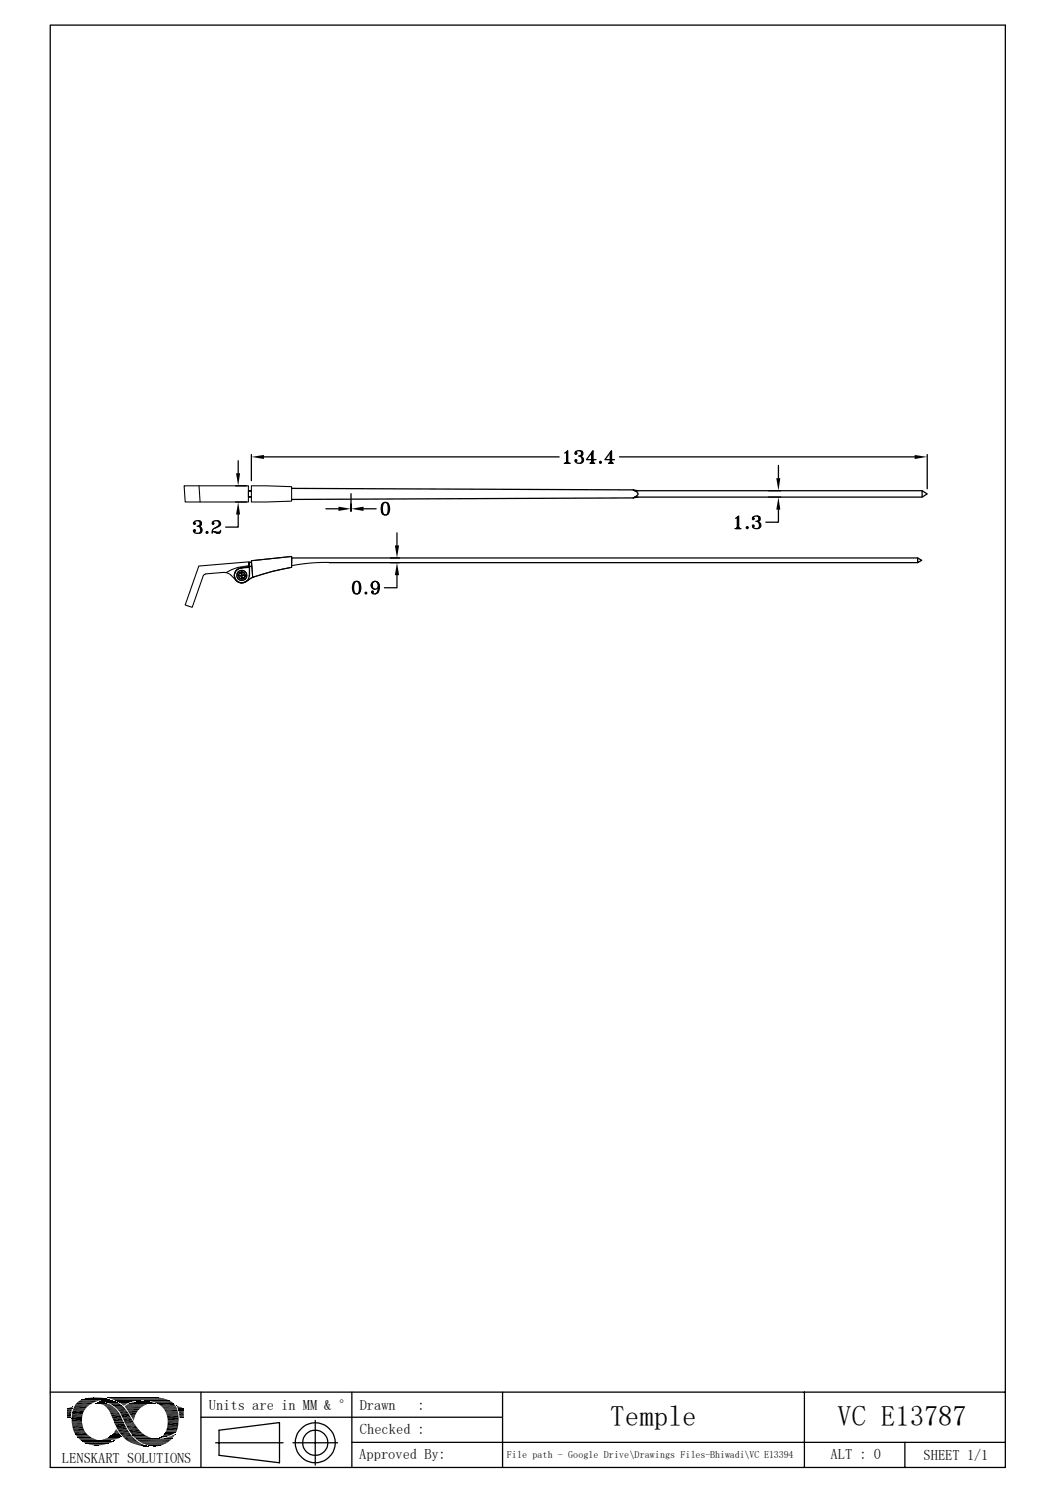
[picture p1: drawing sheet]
<svg xmlns="http://www.w3.org/2000/svg" width="210mm" height="297mm" viewBox="0 0 210 297" stroke-linecap="round" stroke-linejoin="round" font-family="sans-serif">
<g fill="none" stroke="#000" stroke-width=".25">
<path d="M10 5h189.9v286.9h-189.9zM46.9 96.6h2.1M46.9 99.9h2.1M47.4 91.7v2.4M50 90.4v5.2M52.5 90.9h58.7M58 97.2l67.9 .3M69.8 98.2v3.5v-1.4M76.5 99.9a1.31 1.31 0 0 0-.5 1.6l.2 .6 .3 .3M76.8 99.9l.2 .2a2.91 2.91 0 0 1 0 2.2l-.2 .1M112.2 92.2h1.2M112.3 90.1l.6-.4v2.5"/>
<path d="M112.7 92l-.3 .2M112.7 91.9l-.1 .3M112.7 89.9v2.3M112.8 89.9v2.1M112.9 91.9l.1 .3M112.9 92l.3 .2M114.5 90.1l.1 .2zM114.5 91.6l.1 .1zM114.5 90l.2 .1-.1 .3-.3-.1 .2-.4a1.05 1.05 0 0 1 1.4 .1l-.1 .6-.4 .1M115.1 90.7a.75 .75 0 0 1 .9 .5 .75 .75 0 0 1-.6 1h-.5a.64 .64 0 0 1-.6-.6l.2-.2 .2 .2-.2 .2M115.3 89.7l.4 .3v.4l-.4 .3a.83 .83 0 0 1 .1 1.5M115.7 89.8l.1 .2-.1 .6"/>
<path d="M115.8 91.1l.1 .2-.1 .6M117.3 92.2h1M117.7 92l-.3 .2M117.7 91.9l-.1 .3M117.7 90v2.2M117.8 89.9v2.1M117.9 91.9l.1 .3M117.9 92l.3 .2M118.5 91.4h-1.9l1.3-1.7v2.5M119.3 91.8l.3 .1-.1 .3-.2-.2zM119.3 91.9l.2 .1zM121 92.2h1"/>
<path d="M121.4 90v2.2M121.4 92l-.2 .2M121.4 91.9l-.2 .3M121.5 89.9v2.1M121.6 91.9l.2 .3M121.6 92l.2 .2M122.2 91.4h-1.9l1.3-1.7v2.5M123.2 90.9h58.7M125.9 99.1l-67.9 .3M126.2 98.9h57.2M126.2 97.6h57.2M126.9 97.6l-1-.1a.94 .94 0 0 1 .9 .9l-.9 .7 1-.2"/>
<path d="M154.8 92.6v2.5M183.4 97.6l1 .7-1 .6zM184.4 90.4v6.8M38.6 104.1l.1 .1zM38.6 105.5l.1 .1zM38.6 104l.3 .2-.2 .1-.2-.1a.64 .64 0 0 1 .6-.6l.8 .1 .1 .3-.1 .6-.3 .1M39.2 104.7a.73 .73 0 0 1 1 .5 .73 .73 0 0 1-.6 .9l-.9-.1-.2-.4 .2-.2 .2 .2-.3 .1M39.5 103.6a.6 .6 0 0 1 .3 .5 .6 .6 0 0 1-.3 .6 .8 .8 0 0 1 .1 1.4M39.8 103.7l.1 .3-.1 .6M39.9 105l.1 .3-.1 .6M41 105.9l.2-.2 .2 .3-.3 .1zM41.1 105.9l.1 .1z"/>
<path d="M42.3 104.1l.1 .1zM42.3 104l.2 .2-.1 .1-.2-.1a.84 .84 0 0 1 .9-.6 .84 .84 0 0 1 .8 .7l-.5 .5a1.23 1.23 0 0 0-1.2 1.3M43.3 103.6a.68 .68 0 0 1 0 1.2l-.5 .2M43.6 103.8l.1 .3-.1 .5M43.9 105.7l-.3 .2-1.3-.2-.1 .2M43.9 105.5v.2l-.3 .4h-.5l-.6-.4 .6 .3 .6-.1M47.3 114.5h.7M47.4 102.4v2.5h-2.5M48 113a1.49 1.49 0 0 0-1.4 1.6 1.49 1.49 0 0 0 1.5 1.4 1.49 1.49 0 0 0 1.5-1.5M48 114.5h.2M48.1 113.7v.6M48.1 114.4v.2"/>
<path d="M48.1 114.6v.7M48.3 114.5h.6M49.6 112v2.5M49.6 112.9l-1.6 .1M64.8 101.2h2.5M65.4 111.9h117.1M70.4 115.9a2.36 2.36 0 0 0 0 2M70.4 115.8a.8 .8 0 0 1 1.2 .3 2.08 2.08 0 0 1-.2 1.9 .8 .8 0 0 1-1.2-.3 2.08 2.08 0 0 1 .2-1.9zM70.8 115.7a1.31 1.31 0 0 0-.5 1.5l.1 .6 .4 .4M71 115.7l.3 .1a2.91 2.91 0 0 1 0 2.2l-.3 .2M71.4 115.9a2.36 2.36 0 0 1 0 2M72.3 101.2h2.5"/>
<path d="M72.6 117.9l.2-.1 .1 .2-.2 .2zM72.7 117.9l.1 .1zM74 117.7l.1 .1zM74 116l-.1 .2 .1 .6M74.5 115.7a.87 .87 0 0 0-.5 .7 .87 .87 0 0 0 .5 .8M74.7 115.7a1.62 1.62 0 0 1-.1 2.5M75.1 115.9a1.76 1.76 0 0 1 0 1.9M75.2 116.7a.76 .76 0 0 1-.9 .4 .76 .76 0 0 1-.5-.9 .76 .76 0 0 1 .9-.5l.4 .1a1.71 1.71 0 0 1-.1 2.2l-.7 .2-.4-.4 .2-.2 .2 .2-.3 .1M76.2 100.1a.8 .8 0 0 1 1.1 .3 2.08 2.08 0 0 1-.2 1.9 .85 .85 0 0 1-1.2-.3 2.28 2.28 0 0 1 .3-1.9zM76.2 100.2a2.01 2.01 0 0 0 0 2M77.1 100.2a2.36 2.36 0 0 1 0 2M77.6 111h1.9"/>
<path d="M77.6 111.9h1.9M79 114.4v2.5h-2.5M79 106v2.5M146.2 105.2h1.2M146.3 103.1l.6-.4v2.5M146.6 105l-.2 .2M146.6 104.9l-.1 .3M146.6 102.9v2.3M146.8 102.9v2.1M146.9 104.9l.1 .3M146.9 105l.3 .2M148.4 104.9l.3-.1 .1 .2-.3 .2z"/>
<path d="M148.5 104.9l.2 .1zM149.7 103.1l.2 .2zM149.7 104.6l.2 .1zM149.7 103l.3 .1-.1 .3-.3-.1 .1-.4a1.07 1.07 0 0 1 1.5 .1l-.2 .6-.3 .1M150.3 103.7a.75 .75 0 0 1 1 .5 .75 .75 0 0 1-.6 1l-.8-.2-.3-.3 .3-.3 .1 .3-.3 .1M150.6 102.7l.3 .3-.1 .6-.2 .1a.83 .83 0 0 1 .1 1.5M150.9 102.8l.1 .2-.1 .6M151 104.1l.2 .2-.2 .6M154.8 101.4v2.5h-2.5M182.5 111l.8 .5-.8 .4zM182.5 111h-124.5v.9M10 276.9h189.9"/>
<path d="M14.7 279.7h2.9M40 276.9v15M70 276.9v15M99.9 276.9v15M160 276.9v15M14.3 281.5h2.1M14.3 283.3h2.1M14.7 284.9h2.4M15 285.5h2.6M24.6 286.1h2.2M24.9 280.1h3.2M25.1 283.8h2.1"/>
<path d="M25.3 284h2.1M26.1 285.4h2.7M27.2 286.5h6.8M33.1 281.3h2.4M33.4 282.7h2.1M40 281.9h59.9M42.9 287h13.4M43.6 284.5l12-1.5v8l-12-1.5zM58.3 287h8.8M62.7 282.6v8.9M70 286.9h129.9M180 286.9v5"/>
<circle cx="62.7" cy="287" r="2.51"/>
<circle cx="62.7" cy="287" r="4"/>
</g>
<g fill="none" stroke="#000" stroke-width=".21">
<path d="M36.6 96.6h12.8v3.3h-12.6zM39.6 96.6l.2 3.3M49.4 97.7h.6h-.6v1.1h.6h-.6M50 96.6l8 .2v2.9l-8 .2zM40.4 114.5l-2.2 6.3-1.4-.4 2.7-7.8 10.1-.8v2.8M40.9 114.2l-.4 .3M40.9 114.2l4.1-.3 .8 .4 1.3 1.3M47.2 114.1l.6 .5-.2 .3 .3 .2M47.4 113.8l.6 .4 .3-.4M47.9 115.1l.3-.3 .7 .4M48.3 113.8l.3 .2M48.6 114l-.2 .4 .7 .5"/>
<path d="M49.6 112.5l-2.4 .4-2.2 1M50 111.8l-.6 .1 .1 .8M50.1 112.6l-2.2 .4a1.48 1.48 0 0 0-1.1 2.1 1.48 1.48 0 0 0 2.3 .4M50.4 114.8l-1.2 .7M58 112.8v-2.1l-8 .8 .2 3.3M58 112.9a47.2 47.2 0 0 0-7.6 1.9M65.4 111.9l-3.7 .1-3.7 .5M14.9 279.5h3M15.5 278.8h3.9M32.2 279.9h2.9M14.3 281.7h2.1M14.5 280.4h2.5"/>
<path d="M15.2 285.7h2.7M24 285.4h2.1M24.4 285.9h2.1M24.9 286.4h2.1M25.1 286.6h2.2M25.4 284.2h2.2M33 281.1h2.4M33.4 282.9h2.1"/>
<circle cx="48.1" cy="114.5" r=".98"/>
<circle cx="48.1" cy="114.5" r=".68"/>
<circle cx="48.1" cy="114.5" r="1.02"/>
</g>
<g fill="#000">
<path d="M46.9 94.1h.9l-.4 2.5zM50 90.9l2.5-.4v.8zM154.4 95.1h.8l-.4 2.5zM181.9 90.5l2.5 .4-2.5 .4zM47.4 99.9l.4 2.5h-.9zM67.3 100.8l2.5 .4-2.5 .4zM69.8 101.2l2.5-.4v.8zM78.5 108.5h.9l-.4 2.5zM79 111.9l.4 2.5h-.9zM154.8 98.9l.4 2.5h-.8zM14.3 279.9h.1zM13.8 280l.5-.1 .1 .1z"/>
<path d="M14.3 279.9h.1v.1zM18.3 278h1.6zM18.7 278h1.2zM19.1 279.1h1.9zM19.2 279.1h1.8zM19.2 279.1h1.7zM19.4 279.1h1.5zM19.5 279.1h1zM19.4 279.1h1.2zM19.5 279.1h1.1zM19.6 279.1h.9zM19.6 279.2l1.9 .1z"/>
<path d="M19.7 278.8h.2zM19.6 279.1h.8zM19.8 279.1h.6zM20 279.3l1.7 .1zM19.8 279.1h.4zM20.1 279l.1 .1zM20.1 279h.1zM20.2 279.4h1.6zM20.4 279.4l1.7 .2h-1.4zM20.4 279.4h1.4l.3 .2zM20.5 278.7h1.8zM20.5 278.7h1.7z"/>
<path d="M20.6 278.6l1.6 .1zM20.7 279.6l1.7 .1h-1.5zM20.7 279.6h1.4l.3 .1zM20.6 278.6h1.4zM20.9 278.6h1.1zM20.9 279.7l1.6 .1zM21 279.8l1.7 .2h-1.4zM21 279.8h1.5l.2 .2zM21.2 278.6h.3zM20.9 278.6h.8zM21.2 278.6h.5zM21.5 278.4h.3z"/>
<path d="M21.8 279.2h1.9zM22.4 279.6h1.9zM22.5 279.6h1.8zM22.5 279.6l1.8 .1zM22.6 279.7l2 .2h-1.7zM22.6 279.7h1.7l.3 .2zM22.9 279.9l1.9 .2h-1.7zM22.9 279.9h1.7l.2 .2zM23.7 279l1.9 .1zM23.8 279.1h1.8zM23.8 279.1h1.6zM24 279.1h1.4z"/>
<path d="M24 279.1l1.3 .1zM24 279.2l1 .2h-.7zM24 279.2h1.3l-.3 .2zM24.3 279.4l.6 .1zM24.3 279.4h.7zM24.4 279.5l.3 .1zM24.4 279.5h.5zM24.6 279.6v.1zM24.6 279.6h.1zM27.5 278.8h2zM27.5 278.8h1.9zM28.2 278.8h1.2z"/>
<path d="M28.2 278.8h.7zM30.4 279.2h.4zM30.4 279.2h.5zM30.7 279.2h.2zM30.9 278h.2zM35.1 279.7h.2zM35.1 279.7l.5 .1zM35.2 279.8l.8 .2h-.7zM35.2 279.8l.8 .2zM35.3 280l1 .1h-1zM35.3 280h.7l.3 .1zM13.3 280.2h1.1z"/>
<path d="M13.3 280.2l1 .1zM13.3 280.3l1 .1h-1zM13.3 280.3h1v.1zM13.3 280.4l.9 .4h-.9zM13.3 280.4h1l-.1 .4zM13.3 280.8h.9zM13.3 280.8l.8 .5h-.8zM13.3 280.8h.9l-.1 .5zM13.3 281.3l.8 .4h-.8zM13.3 281.3h.8v.4zM13.3 281.7h.8zM13.3 281.7l.8 .2h-.8z"/>
<path d="M13.3 281.7h.8v.2zM13.3 281.9h.8zM13.3 281.9l.8 .1zM13.4 280.2h1zM13.7 280.1l.7 .1zM13.7 280.1h.7zM13.8 280h.6zM14.3 282.3l2 .4h-2zM14.3 282.3h2v.4zM18.3 287.4l1.9 .1zM18.3 287.4h1.9zM18.4 287.5h1.1z"/>
<path d="M18.4 287.5h1.8zM18.9 287.5h.6zM19.1 287.5h.4zM20.4 286.4l1.9 .1zM20.4 286.4h2zM20.6 286.5h1.5zM20.6 286.5h1.7zM20.7 286.5h1.1zM20.7 286.5h1.4zM21 286.5h.6zM21 286.5h.8zM21.3 280l1.7 .2h-1.6z"/>
<path d="M21.3 280h1.4l.3 .2zM21.3 286.5h.3zM21.4 286.5h.2zM21.4 280.2l1.8 .3h-1.6zM21.4 280.2h1.6l.2 .3zM21.6 280.5h1.6zM21.6 280.5l1.8 .2h-1.7zM21.6 280.5h1.6l.2 .2zM21.7 280.7l1.8 .1h-1.7zM21.7 280.7h1.7l.1 .1zM21.8 280.8l1.8 .2h-1.7zM21.8 280.8h1.7l.1 .2z"/>
<path d="M21.9 281l1.8 .1zM21.9 281.1l1.9 .2h-1.8zM21.9 281.1h1.8l.1 .2zM21.5 286.7h1.1zM21.9 286.7h.7zM22 281.3l1.8 .1zM22 286.7h.6zM22.1 281.4l1.9 .3h-1.8zM22.1 281.4h1.7l.2 .3zM22.1 285.6l1.9 .1zM22.1 285.6h1.9zM22.2 281.7l2 .5h-1.8z"/>
<path d="M22.2 281.7h1.8l.2 .5zM22.2 285.5l1.8 .1zM22.2 285.5h1.7zM22.2 286.7h.5zM22.3 286.7h.4zM22.4 286.7h.3zM22.4 282.2l2.1 .5h-1.9zM22.4 282.2h1.8l.3 .5zM22.4 285.3h1.4zM22.4 285.3l1.5 .2h-1.7zM22.4 285.3h1.4l.1 .2zM22.6 286.6h.2z"/>
<path d="M22.6 282.7l1.9 .1zM22.7 282.8l1.9 .1zM22.7 282.9l1.9 .1zM22.7 285l1.1 .3h-1.4zM22.7 285h.9l.2 .3zM22.7 283h1.9zM22.7 284.9l.9 .1zM22.8 283l1.9 .2h-1.9zM22.8 283h1.8l.1 .2zM22.8 283.2l2.3 .9h-1.9zM22.8 283.2h1.9l.4 .9zM22.9 284.7l.6 .2h-.8z"/>
<path d="M22.9 284.7h.5l.1 .2zM22.6 286.6h.3zM22.9 284.6l.5 .1h-.5zM22.9 284.6l.5 .1zM23 284.4h.2zM23 284.4l.3 .2h-.4zM23 284.4l.3 .2zM23.1 284.4h.1zM23.1 280.1l1.8 .2h-1.5zM23.1 280.1h1.7l.1 .2zM23.4 280.3l1.8 .4h-1.6zM23.4 280.3h1.5l.3 .4z"/>
<path d="M23.6 280.7l1.7 .1zM23.7 280.8l1.9 .4h-1.6zM23.7 280.8h1.6l.3 .4zM24 281.2l1.6 .1zM24 281.3l2 .7h-1.7zM24 281.3h1.6l.4 .7zM24.3 282l1.8 .2h-1.7zM24.3 282h1.7l.1 .2zM24.4 282.2l2 .5h-1.7zM24.4 282.2h1.7l.3 .5zM24.7 282.7l1.9 .3h-1.8zM24.7 282.7h1.7l.2 .3z"/>
<path d="M24.8 283l1.9 .2h-1.8zM24.8 283h1.8l.1 .2zM24.9 283.2h1.8zM24.9 283.2l1.9 .1zM24.9 283.3h1.9zM25 283.3l1.9 .1zM25 283.4l2 .1h-1.9zM25 283.4h1.9l.1 .1zM25.1 283.5l1.9 .1zM25.4 280.6l2 .1zM25.4 280.7l1.7 .4h-1.4zM25.4 280.7h2l-.3 .4z"/>
<path d="M25.5 284.4l2.5 .5h-2.1zM25.5 284.4h2.1l.4 .5zM25.7 281.1l1.2 .4h-.9zM25.7 281.1h1.4l-.2 .4zM25.8 286.9l2 .1h-1.7zM25.8 286.9h1.7l.3 .1zM26 281.5l.9 .1zM26 281.6l.8 .3h-.6zM26 281.6h.9l-.1 .3zM26.1 287l2 .2h-1.5zM26.1 287h1.7l.3 .2zM26.2 281.9l.5 .2h-.4z"/>
<path d="M26.2 281.9h.6l-.1 .2zM26.3 282.1l.4 .1h-.3zM26.3 282.1h.4v.1zM26.4 282.2l.2 .3zM26.4 282.2h.3l-.1 .3zM26.5 282.5l.1 .1zM26.6 287.2l1.7 .1zM26.8 287.3l1.9 .2h-1.2zM26.8 287.3h1.5l.4 .2zM27.5 287.5h1.3zM27.6 287.5l1.4 .1zM28 287.6h1.1z"/>
<path d="M28.1 287.6l1.1 .1zM28.2 287.7h1.1zM28.5 287.7h.9zM28.6 287.7h.9zM29 287.7h.5zM29.2 287.7h.3zM29.3 287.7h.2zM29.6 287.5l2 .2zM30.2 287.7h1.3zM30.2 287.7h1.4zM30.4 287.7h.9zM30.4 287.7h1.1z"/>
<path d="M30.5 287.7h.5zM30.5 287.7h.8zM30.7 287.7h.3zM31.8 286h.2zM31.8 286h.1zM31.8 286h.4zM31.9 286h.4zM32.1 285.8h.8zM32.1 285.8h.9zM31.9 286l.2-.2 .2 .2zM32.1 285.8h.8l-.6 .2zM32.1 285.8h1z"/>
<path d="M32.2 285.8h.9zM32.3 286.2h1.9zM32.2 285.8l.2-.2 .7 .2zM32.4 285.6h1.3l-.6 .2zM32.5 285.5l1.2 .1zM32.5 285.5h1.3zM32.6 286.1h1.6zM32.7 285.2l1.1 .3h-1.3zM32.7 285.2h1.8l-.7 .3zM32.7 286.1h1.5zM32.7 285.2h1.8zM32.8 285l2 .1z"/>
<path d="M32.8 285.1l1.7 .1h-1.8zM32.8 285.1h2l-.3 .1zM32.8 286.1h1.5zM33.1 286h1.3zM33.2 281.6l2.3 .5h-2.2zM33.2 281.6h2.3v.5zM33.2 284l2 .5h-2.1zM33.2 284h2.1l-.1 .5zM33.2 286h1.2zM33.4 283l2 .5h-2.1zM33.4 283h2.1l-.1 .5zM33.4 285.9h1z"/>
<path d="M33.6 285.8h.9zM33.7 285.8h.8zM33.9 285.7h.6zM34.1 285.7h.5zM34.1 285.7l.3-.2 .2 .2zM34.4 285.5h.3l-.1 .2zM34.4 285.5l.3-.1v.1zM34.7 285.4v.1zM35.3 280.1l1.1 .1zM35.3 280.2h1.2zM35.3 280.2l1.2 .1zM35.4 280.3l1.1 .1h-1.1z"/>
<path d="M35.4 280.3h1.1v.1zM35.4 280.4h1.1zM35.5 280.4l1 .2h-1zM35.5 280.4h1v.2zM35.5 280.6h1zM35.5 280.6l1 .1zM35.6 280.7l.9 .1zM35.6 280.8l.9 .3h-.9zM35.6 280.8h.9v.3zM35.6 281.1h.9zM35.6 281.1l.9 .5h-.8zM35.6 281.1h.9v.5z"/>
<path d="M35.7 281.6l.8 .2h-.8zM35.7 281.6h.8v.2zM35.7 281.8l.8 .2h-.8zM35.7 281.8h.8v.2zM35.7 282h.8zM35.7 282l.8 .1zM35.8 282.1h.7zM35.9 282.1h.6zM36 282.1h.5zM36.4 282.1h.1z"/>
</g>
<g fill="none" stroke="#000" stroke-width=".2">
<path d="M14.7 279.9h2.6M15 279.4h3M15.3 279h3.5M15.7 278.7h3.9M15.9 278.6h4M16 278.6h4.2M16 278.5h4.4M16.2 278.5h4.3M16.4 278.4h5.4M16.5 278.3h5.1M16.7 278.3h4.7M16.9 278.2h4.3"/>
<path d="M17.1 278.2h3.9M17.5 278.1h3M17.6 278.1h2.9M19 279.2h2.1M19.1 279.2h2.2M19.7 278.8h3.2M19.8 278.8h2.9M19.9 278.7h2.7M20.2 278.7h2.2M20.3 278.9h2.7M20.6 279h2.7M21.3 279h2"/>
<path d="M21.3 279.1h2.4M21.3 278h10.3M21.4 278.1h10.5M21.5 278.1h11M21.8 278h7.4M21.8 278.2h10.8M21.8 278.4h-5.6M22 278.3h10.9M22.2 278.3h10.8M22.3 278.4h10.9M22.5 278.4h10.8M22.6 278.5h11"/>
<path d="M22.8 278.6h5.1M22.9 278.6h4.4M23 278.7h4.2M23.2 278.8h3.3M23.5 278.9h2.7M23.5 278.9h2.5M23.7 279h2.1M24.8 279.8h3.7M24.8 279.8h3.5M24.8 279.9h3.4M24.9 279.7h3.8M25 279.6h3.7"/>
<path d="M25.1 279.5h4M25.4 279.4h3.8M25.4 279.3h4.2M25.7 279.2h4.2M26 279.1h4.8M26.2 279h4.4M26.2 279h4.2M26.6 278.9h3.5M26.8 278.9h3.1M27.1 278.8h2.6M28.7 278.6h5M29.3 278.6h4.4"/>
<path d="M29.4 278.7h4.5M30.1 278.8h4M30.4 278.9h3.8M30.7 279h3.7M30.8 279.2h-5M31 279.1h3.5M31.2 279.2h3.3M31.9 279.7h3M32.1 279.8h2.9M14.3 282.3h2M14.3 282.8h2M14.3 283h2"/>
<path d="M14.3 283.1h2M14.3 283.5h2.1M14.4 281h2.2M14.5 280.5h2.3M14.5 284.2h2.1M14.6 284.7h2.3M15 285.3h2.3M15.3 285.8h2.7M15.4 285.9h2.6M15.4 285.9h2.8M15.5 286h2.8M15.6 286.1h3"/>
<path d="M15.7 286.3h3.3M15.9 286.4h3.1M15.9 286.4h3.6M16 286.6h3.9M16.2 286.6h3.7M16.2 286.6h4.2M16.3 286.7h5.2M16.3 286.8h6.3M16.6 286.9h5.8M16.6 286.9h5.7M16.7 287h5.5M16.9 287h5"/>
<path d="M17 287.1h4.8M17.1 287.1h4.6M17.1 287.2h4.5M17.4 287.3h4M17.7 287.3h3.2M17.9 287.4h2.8M20.5 286.3h2.6M20.7 286.2h2.8M21.1 286.2h2.5M21.2 286.1h2.6M21.5 285.9h2.5M21.5 286h2.3"/>
<path d="M21.8 285.8h2.3M21.9 285.7h2.2M22 285.7h2M22 285.6h2M22.9 286.4h-2.7M24.1 285.8h-2.3M25.1 280.2h2.7M25.4 280.6h2M25.4 286.8h2.1M26.1 285.2h2.4M26.3 285.5h2.5M26.3 285.5h2.6"/>
<path d="M26.4 285.6h2.7M26.5 285.7h2.8M26.5 285.8h3.1M26.7 285.9h3.1M26.8 286h3.3M26.8 286.1h3.7M27 286.2h4.1M27.1 286.2l7.1 .1M27.1 286.3h7M27.6 286.7h6.1M27.8 286.9h5.7M27.9 286.9h5.5"/>
<path d="M28 287h5.3M28.2 287.1h5M28.5 287.2h4.4M28.8 287.3h3.9M29 287.5h3.4M29.5 287.5h2.6M29.6 287.6h2.4M31.7 286.2h2.5M32.4 280.1h2.7M32.5 280.2h2.7M32.6 280.3h2.6M32.6 280.4h2.6"/>
<path d="M32.7 280.5h2.6M32.8 285h2.1M32.9 285h2.1M32.9 280.9h2.5M32.9 284.9h2.2M32.9 284.9h2.1M32.9 284.8h2.2M33 284.7h2.1M33 284.6h2.2M33.1 284.5h2.1M33.1 284.6h2.1M33.1 281.5h2.4"/>
<path d="M33.2 283.9h2.2M33.4 282.5h2.1"/>
</g>
<path d="M15.1 279.2h3.5M21.9 279.4h2.3M31.4 279.4h3.4M14.4 284h2.2M14.6 280.1h2.7M23.2 284.2h2.1M25.9 285h2.5M33.3 283.7h2.1" fill="none" stroke="#000" stroke-width=".34"/>
<path d="M14.4 283.7h2.1M14.8 285.2h2.5M23.4 284.5h2.1M23.6 284.8h2.1M23.8 285.1h2.1M24.2 285.6h2.1M25.2 280.4h2.6M32.7 280.6h2.6" fill="none" stroke="#000" stroke-width=".3"/>
<path d="M14.3 282.1h2M14.4 280.8h2.4M33.3 282.3h2.2" fill="none" stroke="#000" stroke-width=".42"/>
<path d="M14.3 281.2h2.3M14.5 284.5h2.3" fill="none" stroke="#000" stroke-width=".38"/>
<g font-size="5.7">
<text x="121.4" y="283.6">Temple</text>
<text x="166.5" y="283.7">VC E13787</text>
</g>
<g font-size="2.9">
<text x="41.5" y="280.6">Units are in MM &amp; °</text>
<text x="71.5" y="280.6">Drawn</text>
<text x="83" y="280.6">:</text>
<text x="71.6" y="285.2">Checked :</text>
<text x="12.3" y="291.1">LENSKART SOLUTIONS</text>
<text x="71.5" y="290.1">Approved By:</text>
<text x="165.2" y="290.3">ALT : 0</text>
<text x="183.7" y="290.4">SHEET 1/1</text>
</g>
<text font-size="2" x="100.8" y="290">File path - Google Drive\Drawings Files-Bhiwadi\VC E13394</text>
</svg>
